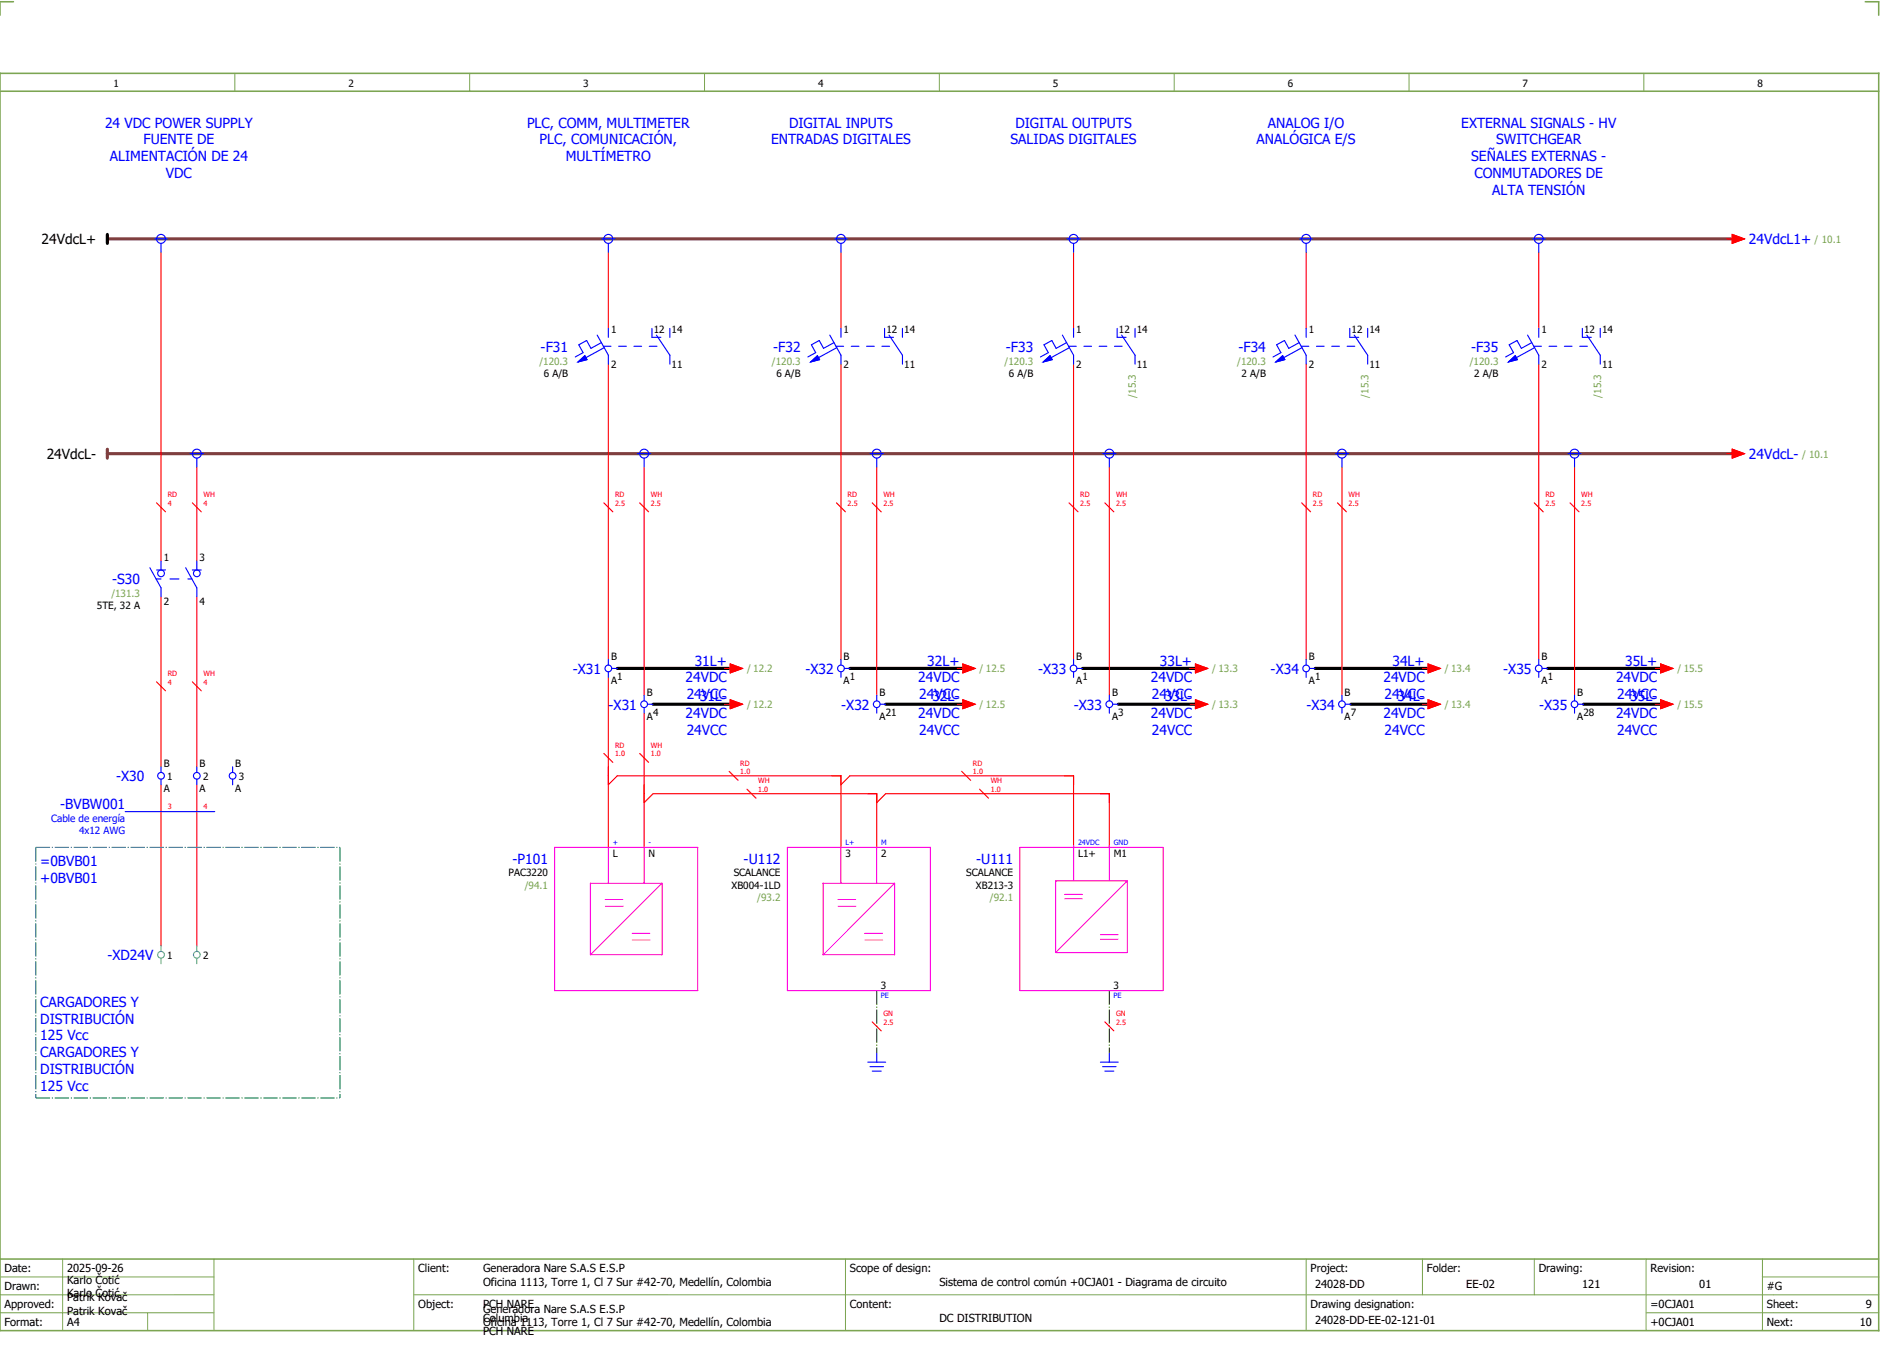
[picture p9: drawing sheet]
<svg xmlns="http://www.w3.org/2000/svg" width="421mm" height="301mm" viewBox="0 0 421 301" stroke-linecap="round" stroke-linejoin="round" font-family="sans-serif">
<path d="M0 16.4h420v281h-420zM3 .4h-3v3M417 .4h3v3M0 20.4h420M0 281.4h420" fill="none" stroke="#7ca552" stroke-width=".35"/>
<g fill="none" stroke="#7ca552" stroke-width=".22">
<path d="M52.5 16.4v4M105 16.4v4M157.5 16.4v4M210 16.4v4M262.5 16.4v4M315 16.4v4M367.5 16.4v4M0 285.4h47.8M0 293.4h47.8M14 281.4v16M33 293.4v4M47.8 281.4v16"/>
<path d="M47.8 289.4h-47.8M92.5 281.4v16M92.5 289.4h327.5M189 281.4v16M292 281.4v15.8M318 281.4v8M343 281.4v8M368 281.4v15.8M368 293.4h52M394 285.4h26M394 281.4v15.8"/>
</g>
<g fill="none" stroke="#f00" stroke-width=".25">
<path d="M36 56.4v69M136 56.4v17M188 56.4v17M240 56.4v17M292 56.4v17M344 56.4v17M386 53.4h1.3M387.3 52.4l2.7 1-2.7 1zM136 81.4v66M188 81.4v66M240 81.4v66M292 81.4v66"/>
<path d="M344 81.4v66M35 112.4l2 2M43 112.4l2 2M44 104.4v21M135 112.4l2 2M143 112.4l2 2M144 104.4v51M187 112.4l2 2M195 112.4l2 2M196 104.4v51M239 112.4l2 2M247 112.4l2 2"/>
<path d="M248 104.4v51M291 112.4l2 2M299 112.4l2 2M300 104.4v51M343 112.4l2 2M351 112.4l2 2M352 104.4v51M386 101.4h1.3M387.3 100.4l2.7 1-2.7 1zM36 133.4v38M44 133.4v38M35 152.4l2 2"/>
<path d="M43 152.4l2 2M136 151.4v38M144 159.4v30M162 149.4h1.3M162 157.4h1.3M163.3 148.4l2.7 1-2.7 1zM163.3 156.4l2.7 1-2.7 1zM214 149.4h1.2M214 157.4h1.2M215.2 148.4l2.8 1-2.8 1zM215.2 156.4l2.8 1-2.8 1zM266 149.4h1.2"/>
<path d="M266 157.4h1.2M267.2 148.4l2.8 1-2.8 1zM267.2 156.4l2.8 1-2.8 1zM318 149.4h1.3M318 157.4h1.3M319.3 148.4l2.7 1-2.7 1zM319.3 156.4l2.7 1-2.7 1zM370 149.4h1.2M370 157.4h1.2M371.2 148.4l2.8 1-2.8 1zM371.2 156.4l2.8 1-2.8 1zM36 175.4v36"/>
<path d="M44 175.4v36M135 168.4l2 2M136 175.4l2-2h50v16M143 168.4l2 2M144 179.4l2-2h50v12M163 172.4l2 2M167 176.4l2 2M188 175.4l2-2h50v16M196 179.4l2-2h50v12M215 172.4l2 2M219 176.4l2 2M195 228.4l2 2"/>
<path d="M247 228.4l2 2"/>
</g>
<path d="M24 53.4h364M24 101.4h364M24 100.4v2" fill="none" stroke="#7f3f3f" stroke-width=".7"/>
<path d="M24 52.4v2M138 149.4h26M146 157.4h18M190 149.4h26M198 157.4h18M242 149.4h26M250 157.4h18M294 149.4h26M302 157.4h18M346 149.4h26M354 157.4h18" fill="none" stroke="#000" stroke-width=".7"/>
<path d="M196 221.4v14M248 221.4v14" fill="none" stroke="#008000" stroke-width=".25" stroke-dasharray="3.2 .4 .3 .4" stroke-linecap="butt"/>
<g fill="none" stroke="#00f" stroke-width=".25">
<path d="M34.5 53.4h3M36 54.4v2M134.5 53.4h3M136 54.4v2M186.5 53.4h3M188 54.4v2M238.5 53.4h3M240 54.4v2M290.5 53.4h3M292 54.4v2M342.5 53.4h3M344 54.4v2"/>
<path d="M133.5 74.9l2.5 4.5v2M134.4 76.6l-2.3 1.3-1-1.8-1.7 1 1 1.7-1.8 1M134.9 77.4h1.7M135.1 77.7l-4.1 2.2M136 73.4v2M138.3 77.4h1.7M141.7 77.4h1.7M145.2 77.4h1.7M145.8 73.4v2h2M146.7 74.9l3.1 4.5v2M149.7 73.4v2M185.5 74.9l2.5 4.5v2"/>
<path d="M186.4 76.6l-2.3 1.3-1-1.8-1.7 1 1 1.7-1.8 1M186.9 77.4h1.7M187.1 77.7l-4.1 2.2M188 73.4v2M190.3 77.4h1.7M193.7 77.4h1.7M197.2 77.4h1.7M197.7 73.4v2h2M198.8 74.9l3 4.5v2M201.8 73.4v2M237.5 74.9l2.5 4.5v2M238.4 76.6l-2.3 1.3-1-1.8-1.7 1 1 1.7-1.8 1"/>
<path d="M238.9 77.4h1.7M239.1 77.7l-4.1 2.2M240 73.4v2M242.3 77.4h1.7M245.7 77.4h1.7M249.2 77.4h1.7M249.8 73.4v2h1.9M250.7 74.9l3.1 4.5v2M253.7 73.4v2M289.5 74.9l2.5 4.5v2M290.4 76.6l-2.3 1.3-1-1.8-1.7 1 1 1.7-1.8 1M290.9 77.4h1.7"/>
<path d="M291.1 77.7l-4.1 2.2M292 73.4v2M294.3 77.4h1.7M297.7 77.4h1.7M301.2 77.4h1.7M301.7 73.4v2h2.1M302.8 74.9l3 4.5v2M305.8 73.4v2M341.5 74.9l2.5 4.5v2M342.4 76.6l-2.3 1.3-1-1.8-1.7 1 1 1.7-1.8 1M342.9 77.4h1.7M343.1 77.7l-4.1 2.2"/>
<path d="M344 73.4v2M346.3 77.4h1.7M349.7 77.4h1.7M353.2 77.4h1.7M353.8 73.4v2h2M354.7 74.9l3.1 4.5v2M357.7 73.4v2M129.2 80.9l1.5-1.4 .5 .9zM181.2 80.9l1.5-1.4 .5 .9zM233.2 80.9l1.5-1.4 .5 .9zM285.2 80.9l1.5-1.4 .5 .9zM337.2 80.9l1.5-1.4 .5 .9z"/>
<path d="M42.5 101.4h3M44 102.4v2M142.5 101.4h3M144 102.4v2M194.5 101.4h3M196 102.4v2M246.5 101.4h3M248 102.4v2M298.5 101.4h3M300 102.4v2M350.5 101.4h3M352 102.4v2"/>
<path d="M33.5 126.9l2.5 4.5v2M34.9 129.4h1.1M35 127.4h2M36 125.4v2M38 129.4h2M41.5 126.9l2.5 4.5v2M42 129.4h.9M43 127.4h2M44 125.4v2M136 147.4v1.2M136 150.1v1.3M136.8 149.4h1.2"/>
<path d="M144 155.4v1.2M144 158.1v1.3M144.8 157.4h1.2M188 147.4v1.2M188 150.1v1.3M188.7 149.4h1.3M196 155.4v1.2M196 158.1v1.3M196.8 157.4h1.2M240 147.4v1.2M240 150.1v1.3M240.8 149.4h1.2"/>
<path d="M248 155.4v1.2M248 158.1v1.3M248.7 157.4h1.3M292 147.4v1.2M292 150.1v1.3M292.8 149.4h1.2M300 155.4v1.2M300 158.1v1.3M300.8 157.4h1.2M344 147.4v1.2M344 150.1v1.3M344.7 149.4h1.3"/>
<path d="M352 155.4v1.2M352 158.1v1.3M352.7 157.4h1.3M36 171.4v1.2M36 174.1v1.3M44 171.4v1.2M44 174.1v1.3M52 171.4v1.2M52 174.1v1.3M28 181.4h20M194 237.4h4M194.5 238.4h3"/>
<path d="M195 239.4h2M196 235.4v2M246 237.4h4M246.5 238.4h3M247 239.4h2M248 235.4v2"/>
<circle cx="36" cy="53.4" r="1"/>
<circle cx="136" cy="53.4" r="1"/>
<circle cx="188" cy="53.4" r="1"/>
<circle cx="240" cy="53.4" r="1"/>
<circle cx="292" cy="53.4" r="1"/>
<circle cx="344" cy="53.4" r="1"/>
<circle cx="44" cy="101.4" r="1"/>
<circle cx="144" cy="101.4" r="1"/>
<circle cx="196" cy="101.4" r="1"/>
<circle cx="248" cy="101.4" r="1"/>
<circle cx="300" cy="101.4" r="1"/>
<circle cx="352" cy="101.4" r="1"/>
<circle cx="36" cy="128.1" r=".75"/>
<circle cx="44" cy="128.1" r=".75"/>
<circle cx="136" cy="149.4" r=".75"/>
<circle cx="144" cy="157.4" r=".75"/>
<circle cx="188" cy="149.4" r=".75"/>
<circle cx="196" cy="157.4" r=".75"/>
<circle cx="240" cy="149.4" r=".75"/>
<circle cx="248" cy="157.4" r=".75"/>
<circle cx="292" cy="149.4" r=".75"/>
<circle cx="300" cy="157.4" r=".75"/>
<circle cx="344" cy="149.4" r=".75"/>
<circle cx="352" cy="157.4" r=".75"/>
<circle cx="36" cy="173.4" r=".75"/>
<circle cx="44" cy="173.4" r=".75"/>
<circle cx="52" cy="173.4" r=".75"/>
</g>
<path d="M124 189.4h32v32h-32zM132 197.4h16v16h-16zM136 189.4v8M144 189.4v8M176 189.4h32v32h-32zM184 197.4h16v16h-16zM188 189.4v8M196 189.4v8M228 189.4h32v32h-32zM236 196.9h16v16h-16zM240 188.9v8M248 188.9v8" fill="none" stroke="#f0f" stroke-width=".25"/>
<g fill="none" stroke="#f0f" stroke-width=".22">
<path d="M148 197.4l-16 16M200 197.4l-16 16M238 199.9h4M252 196.9l-16 16M135.3 201h4M135.3 202.5h4M141.3 208.6h4M141.3 210.1h4M187.3 201h4M187.3 202.5h4M193.3 208.6h4M193.3 210.1h4"/>
<path d="M238 200.9h4M246 209.9h4M246 208.9h4"/>
</g>
<path d="M8 189.4h68M8 189.4v56M76 189.4v56M8 245.4h68" fill="none" stroke="#007f7f" stroke-width=".25" stroke-dasharray="3.2 .4 .3 .4" stroke-linecap="butt"/>
<g fill="#00f" stroke="#00f" stroke-width=".22">
<path d="M129.2 80.9l1.5-1.4 .5 .9z"/>
<path d="M181.2 80.9l1.5-1.4 .5 .9z"/>
<path d="M233.2 80.9l1.5-1.4 .5 .9z"/>
<path d="M285.2 80.9l1.5-1.4 .5 .9z"/>
<path d="M337.2 80.9l1.5-1.4 .5 .9z"/>
</g>
<g fill="none" stroke="#52a5a5" stroke-width=".25">
<path d="M36 211.4v1.2M36 214.1v1.3M44 211.4v1.2M44 214.1v1.3"/>
<circle cx="36" cy="213.4" r=".75"/>
<circle cx="44" cy="213.4" r=".75"/>
</g>
<g fill="#f00" stroke="#f00" stroke-width=".22">
<path d="M163.3 148.4l2.7 1-2.7 1z"/>
<path d="M163.3 156.4l2.7 1-2.7 1z"/>
<path d="M215.2 148.4l2.8 1-2.8 1z"/>
<path d="M215.2 156.4l2.8 1-2.8 1z"/>
<path d="M267.2 148.4l2.8 1-2.8 1z"/>
<path d="M267.2 156.4l2.8 1-2.8 1z"/>
<path d="M319.3 148.4l2.7 1-2.7 1z"/>
<path d="M319.3 156.4l2.7 1-2.7 1z"/>
<path d="M371.2 148.4l2.8 1-2.8 1z"/>
<path d="M371.2 156.4l2.8 1-2.8 1z"/>
<path d="M387.3 100.4l2.7 1-2.7 1z"/>
<path d="M387.3 52.4l2.7 1-2.7 1z"/>
</g>
<g font-size="3.1" fill="#00f">
<text x="23.5" y="28.5">24 VDC POWER SUPPLY</text>
<text x="117.8" y="28.5">PLC, COMM, MULTIMETER</text>
<text x="176.4" y="28.5">DIGITAL INPUTS</text>
<text x="227" y="28.5">DIGITAL OUTPUTS</text>
<text x="283.4" y="28.5">ANALOG I/O</text>
<text x="326.7" y="28.5">EXTERNAL SIGNALS - HV</text>
<text x="32.1" y="32.3">FUENTE DE</text>
<text x="120.6" y="32.3">PLC, COMUNICACIÓN,</text>
<text x="172.4" y="32.3">ENTRADAS DIGITALES</text>
<text x="225.9" y="32.3">SALIDAS DIGITALES</text>
<text x="280.9" y="32.3">ANALÓGICA E/S</text>
<text x="334.5" y="32.3">SWITCHGEAR</text>
<text x="24.5" y="36">ALIMENTACIÓN DE 24</text>
<text x="37.1" y="39.8">VDC</text>
<text x="126.5" y="36">MULTÍMETRO</text>
<text x="328.9" y="36">SEÑALES EXTERNAS -</text>
<text x="329.6" y="39.8">CONMUTADORES DE</text>
<text x="333.6" y="43.5">ALTA TENSIÓN</text>
<text x="391" y="54.6">24VdcL1+</text>
<text x="120.9" y="78.6">-F31</text>
<text x="172.9" y="78.6">-F32</text>
<text x="224.9" y="78.6">-F33</text>
<text x="276.9" y="78.6">-F34</text>
<text x="328.9" y="78.6">-F35</text>
<text x="391" y="102.6">24VdcL-</text>
<text x="25.1" y="130.5">-S30</text>
<text x="155.3" y="148.8">31L+</text>
<text x="207.3" y="148.8">32L+</text>
<text x="259.3" y="148.8">33L+</text>
<text x="311.3" y="148.8">34L+</text>
<text x="363.3" y="148.8">35L+</text>
<text x="128.1" y="150.7">-X31</text>
<text x="153.3" y="152.5">24VDC</text>
<text x="180.1" y="150.7">-X32</text>
<text x="205.3" y="152.5">24VDC</text>
<text x="232.1" y="150.7">-X33</text>
<text x="257.3" y="152.5">24VDC</text>
<text x="284.1" y="150.7">-X34</text>
<text x="309.3" y="152.5">24VDC</text>
<text x="336.1" y="150.7">-X35</text>
<text x="361.3" y="152.5">24VDC</text>
<text x="136.1" y="158.7">-X31</text>
<text x="153.3" y="160.5">24VDC</text>
<text x="153.5" y="156.3">24VCC</text>
<text x="156.4" y="156.8">31L-</text>
<text x="188.1" y="158.7">-X32</text>
<text x="205.3" y="160.5">24VDC</text>
<text x="205.5" y="156.3">24VCC</text>
<text x="208.4" y="156.8">32L-</text>
<text x="240.1" y="158.7">-X33</text>
<text x="257.3" y="160.5">24VDC</text>
<text x="257.5" y="156.3">24VCC</text>
<text x="260.4" y="156.8">33L-</text>
<text x="292.1" y="158.7">-X34</text>
<text x="309.3" y="160.5">24VDC</text>
<text x="309.5" y="156.3">24VCC</text>
<text x="312.4" y="156.8">34L-</text>
<text x="344.1" y="158.7">-X35</text>
<text x="361.3" y="160.5">24VDC</text>
<text x="361.5" y="156.3">24VCC</text>
<text x="364.4" y="156.8">35L-</text>
<text x="153.5" y="164.3">24VCC</text>
<text x="205.5" y="164.3">24VCC</text>
<text x="257.5" y="164.3">24VCC</text>
<text x="309.5" y="164.3">24VCC</text>
<text x="361.5" y="164.3">24VCC</text>
<text x="26" y="174.6">-X30</text>
<text x="13.5" y="180.8">-BVBW001</text>
<text x="9" y="193.5">=0BVB01</text>
<text x="9" y="197.3">+0BVB01</text>
<text x="114.6" y="193">-P101</text>
<text x="166.3" y="193">-U112</text>
<text x="218.2" y="193">-U111</text>
<text x="24" y="214.6">-XD24V</text>
<text x="9" y="225">CARGADORES Y</text>
<text x="9" y="228.8">DISTRIBUCIÓN</text>
<text x="9" y="232.5">125 Vcc</text>
<text x="9" y="236.3">CARGADORES Y</text>
<text x="9" y="240">DISTRIBUCIÓN</text>
<text x="9" y="243.8">125 Vcc</text>
</g>
<g font-size="3.1">
<text x="9.3" y="54.6">24VdcL+</text>
<text x="10.4" y="102.6">24VdcL-</text>
</g>
<g font-size="2.5">
<text x="1" y="284.4">Date:</text>
<text x="15" y="286.9">Karlo Čotić</text>
<text x="15" y="284.4">2025-09-26</text>
<text x="93.5" y="284.4">Client:</text>
<text x="108" y="284.4">Generadora Nare S.A.S E.S.P</text>
<text x="108" y="287.4">Oficina 1113, Torre 1, Cl 7 Sur #42-70, Medellín, Colombia</text>
<text x="190" y="284.4">Scope of design:</text>
<text x="210" y="287.4">Sistema de control común +0CJA01 - Diagrama de circuito</text>
<text x="293" y="284.4">Project:</text>
<text x="294" y="287.9">24028-DD</text>
<text x="319" y="284.4">Folder:</text>
<text x="327.8" y="287.9">EE-02</text>
<text x="344" y="284.4">Drawing:</text>
<text x="353.7" y="287.9">121</text>
<text x="369" y="284.4">Revision:</text>
<text x="379.9" y="287.9">01</text>
<text x="1" y="288.4">Drawn:</text>
<text x="1" y="292.4">Approved:</text>
<text x="15" y="289.9">Karlo Čotić</text>
<text x="15" y="290.9">Patrik Kovač</text>
<text x="15" y="293.9">Patrik Kovač</text>
<text x="93.5" y="292.4">Object:</text>
<text x="108" y="293.4">Generadora Nare S.A.S E.S.P</text>
<text x="108" y="292.4">PCH NARE</text>
<text x="190" y="292.4">Content:</text>
<text x="293" y="292.4">Drawing designation:</text>
<text x="369" y="292.4">=0CJA01</text>
<text x="395" y="292.4">Sheet:</text>
<text x="395" y="288.4">#G</text>
<text x="417.1" y="292.4">9</text>
<text x="1" y="296.4">Format:</text>
<text x="15" y="296.4">A4</text>
<text x="108" y="296.4">Oficina 1113, Torre 1, Cl 7 Sur #42-70, Medellín, Colombia</text>
<text x="108" y="295.4">Columbia</text>
<text x="108" y="298.4">PCH NARE</text>
<text x="210" y="295.4">DC DISTRIBUTION</text>
<text x="294" y="295.9">24028-DD-EE-02-121-01</text>
<text x="369" y="296.4">+0CJA01</text>
<text x="395" y="296.4">Next:</text>
<text x="415.8" y="296.4">10</text>
</g>
<g font-size="2.2">
<text x="25.4" y="19.4">1</text>
<text x="77.9" y="19.4">2</text>
<text x="130.4" y="19.4">3</text>
<text x="182.9" y="19.4">4</text>
<text x="235.4" y="19.4">5</text>
<text x="287.9" y="19.4">6</text>
<text x="340.4" y="19.4">7</text>
<text x="392.9" y="19.4">8</text>
<text x="136.6" y="74.3">1</text>
<text x="146.1" y="74.3">12</text>
<text x="150.1" y="74.3">14</text>
<text x="188.6" y="74.3">1</text>
<text x="198.1" y="74.3">12</text>
<text x="202.2" y="74.3">14</text>
<text x="240.6" y="74.3">1</text>
<text x="250.2" y="74.3">12</text>
<text x="254.1" y="74.3">14</text>
<text x="292.6" y="74.3">1</text>
<text x="302.1" y="74.3">12</text>
<text x="306.2" y="74.3">14</text>
<text x="344.6" y="74.3">1</text>
<text x="354.2" y="74.3">12</text>
<text x="358.2" y="74.3">14</text>
<text x="136.6" y="82.2">2</text>
<text x="150.1" y="82.2">11</text>
<text x="188.6" y="82.2">2</text>
<text x="202.2" y="82.2">11</text>
<text x="240.6" y="82.2">2</text>
<text x="254.1" y="82.2">11</text>
<text x="292.6" y="82.2">2</text>
<text x="306.2" y="82.2">11</text>
<text x="344.6" y="82.2">2</text>
<text x="358.2" y="82.2">11</text>
<text x="121.6" y="84.2">6 A/B</text>
<text x="173.6" y="84.2">6 A/B</text>
<text x="225.6" y="84.2">6 A/B</text>
<text x="277.6" y="84.2">2 A/B</text>
<text x="329.6" y="84.2">2 A/B</text>
<text x="36.6" y="125.3">1</text>
<text x="44.6" y="125.3">3</text>
<text x="21.7" y="136.1">5TE, 32 A</text>
<text x="36.6" y="135.2">2</text>
<text x="44.6" y="135.2">4</text>
<text x="136.6" y="147.5">B</text>
<text x="188.6" y="147.5">B</text>
<text x="240.6" y="147.5">B</text>
<text x="292.6" y="147.5">B</text>
<text x="344.6" y="147.5">B</text>
<text x="136.6" y="152.9">A</text>
<text x="138" y="152">1</text>
<text x="144.6" y="155.5">B</text>
<text x="188.6" y="152.9">A</text>
<text x="190" y="152">1</text>
<text x="196.6" y="155.5">B</text>
<text x="240.6" y="152.9">A</text>
<text x="242" y="152">1</text>
<text x="248.6" y="155.5">B</text>
<text x="292.6" y="152.9">A</text>
<text x="294" y="152">1</text>
<text x="300.6" y="155.5">B</text>
<text x="344.6" y="152.9">A</text>
<text x="346" y="152">1</text>
<text x="352.6" y="155.5">B</text>
<text x="144.6" y="160.9">A</text>
<text x="146" y="160">4</text>
<text x="196.6" y="160.9">A</text>
<text x="198" y="160">21</text>
<text x="248.6" y="160.9">A</text>
<text x="250" y="160">3</text>
<text x="300.6" y="160.9">A</text>
<text x="302" y="160">7</text>
<text x="352.6" y="160.9">A</text>
<text x="354" y="160">28</text>
<text x="36.6" y="171.5">B</text>
<text x="44.6" y="171.5">B</text>
<text x="52.6" y="171.5">B</text>
<text x="36.6" y="177">A</text>
<text x="37.4" y="174.3">1</text>
<text x="44.6" y="177">A</text>
<text x="45.4" y="174.3">2</text>
<text x="52.6" y="177">A</text>
<text x="53.4" y="174.3">3</text>
<text x="137" y="191.4">L</text>
<text x="145" y="191.4">N</text>
<text x="189" y="191.4">3</text>
<text x="197" y="191.4">2</text>
<text x="241" y="191.4">L1+</text>
<text x="249" y="191.4">M1</text>
<text x="113.7" y="195.9">PAC3220</text>
<text x="164" y="195.9">SCALANCE</text>
<text x="216" y="195.9">SCALANCE</text>
<text x="163.6" y="198.6">XB004-1LD</text>
<text x="218.2" y="198.6">XB213-3</text>
<text x="37.4" y="214.3">1</text>
<text x="45.4" y="214.3">2</text>
<text x="196.9" y="221">3</text>
<text x="248.9" y="221">3</text>
</g>
<g font-size="2.2" fill="#7ca552">
<text x="405.7" y="54.3">/ 10.1</text>
<text x="120.6" y="81.5">/120.3</text>
<text x="172.6" y="81.5">/120.3</text>
<text x="224.6" y="81.5">/120.3</text>
<text x="276.6" y="81.5">/120.3</text>
<text x="328.6" y="81.5">/120.3</text>
<text x="253.9" y="88.9" transform="rotate(-90 253.9 88.9)">/15.3</text>
<text x="305.9" y="88.9" transform="rotate(-90 305.9 88.9)">/15.3</text>
<text x="357.9" y="88.9" transform="rotate(-90 357.9 88.9)">/15.3</text>
<text x="402.9" y="102.3">/ 10.1</text>
<text x="24.9" y="133.4">/131.3</text>
<text x="167" y="150.3">/ 12.2</text>
<text x="219" y="150.3">/ 12.5</text>
<text x="271" y="150.3">/ 13.3</text>
<text x="323" y="150.3">/ 13.4</text>
<text x="375" y="150.3">/ 15.5</text>
<text x="167" y="158.3">/ 12.2</text>
<text x="219" y="158.3">/ 12.5</text>
<text x="271" y="158.3">/ 13.3</text>
<text x="323" y="158.3">/ 13.4</text>
<text x="375" y="158.3">/ 15.5</text>
<text x="117.3" y="198.6">/94.1</text>
<text x="169.3" y="201.3">/93.2</text>
<text x="221.3" y="201.3">/92.1</text>
</g>
<g font-size="2.2" fill="#00f">
<text x="11.4" y="183.6">Cable de energía</text>
<text x="17.7" y="186.3">4x12 AWG</text>
</g>
<g font-size="1.6" fill="#f00">
<text x="37.5" y="113.1">4</text>
<text x="37.5" y="111.1">RD</text>
<text x="45.5" y="113.1">4</text>
<text x="45.5" y="111.1">WH</text>
<text x="137.5" y="113.1">2.5</text>
<text x="137.5" y="111.1">RD</text>
<text x="145.5" y="113.1">2.5</text>
<text x="145.5" y="111.1">WH</text>
<text x="189.5" y="113.1">2.5</text>
<text x="189.5" y="111.1">RD</text>
<text x="197.5" y="113.1">2.5</text>
<text x="197.5" y="111.1">WH</text>
<text x="241.5" y="113.1">2.5</text>
<text x="241.5" y="111.1">RD</text>
<text x="249.5" y="113.1">2.5</text>
<text x="249.5" y="111.1">WH</text>
<text x="293.5" y="113.1">2.5</text>
<text x="293.5" y="111.1">RD</text>
<text x="301.5" y="113.1">2.5</text>
<text x="301.5" y="111.1">WH</text>
<text x="345.5" y="113.1">2.5</text>
<text x="345.5" y="111.1">RD</text>
<text x="353.5" y="113.1">2.5</text>
<text x="353.5" y="111.1">WH</text>
<text x="37.5" y="153.1">4</text>
<text x="37.5" y="151.1">RD</text>
<text x="45.5" y="153.1">4</text>
<text x="45.5" y="151.1">WH</text>
<text x="137.5" y="167.1">RD</text>
<text x="145.5" y="167.1">WH</text>
<text x="137.5" y="169.1">1.0</text>
<text x="145.5" y="169.1">1.0</text>
<text x="165.5" y="173.1">1.0</text>
<text x="165.5" y="171.1">RD</text>
<text x="217.5" y="173.1">1.0</text>
<text x="217.5" y="171.1">RD</text>
<text x="169.5" y="177.1">1.0</text>
<text x="169.5" y="175.1">WH</text>
<text x="221.5" y="177.1">1.0</text>
<text x="221.5" y="175.1">WH</text>
<text x="37.5" y="180.9">3</text>
<text x="45.5" y="180.9">4</text>
<text x="197.5" y="227.1">GN</text>
<text x="249.5" y="227.1">GN</text>
<text x="197.5" y="229.1">2.5</text>
<text x="249.5" y="229.1">2.5</text>
</g>
<g font-size="1.6" fill="#00f">
<text x="137" y="188.9">+</text>
<text x="145" y="188.9">-</text>
<text x="189" y="188.9">L+</text>
<text x="197" y="188.9">M</text>
<text x="241" y="188.9">24VDC</text>
<text x="249" y="188.9">GND</text>
<text x="196.9" y="223.1">PE</text>
<text x="248.9" y="223.1">PE</text>
</g>
</svg>
